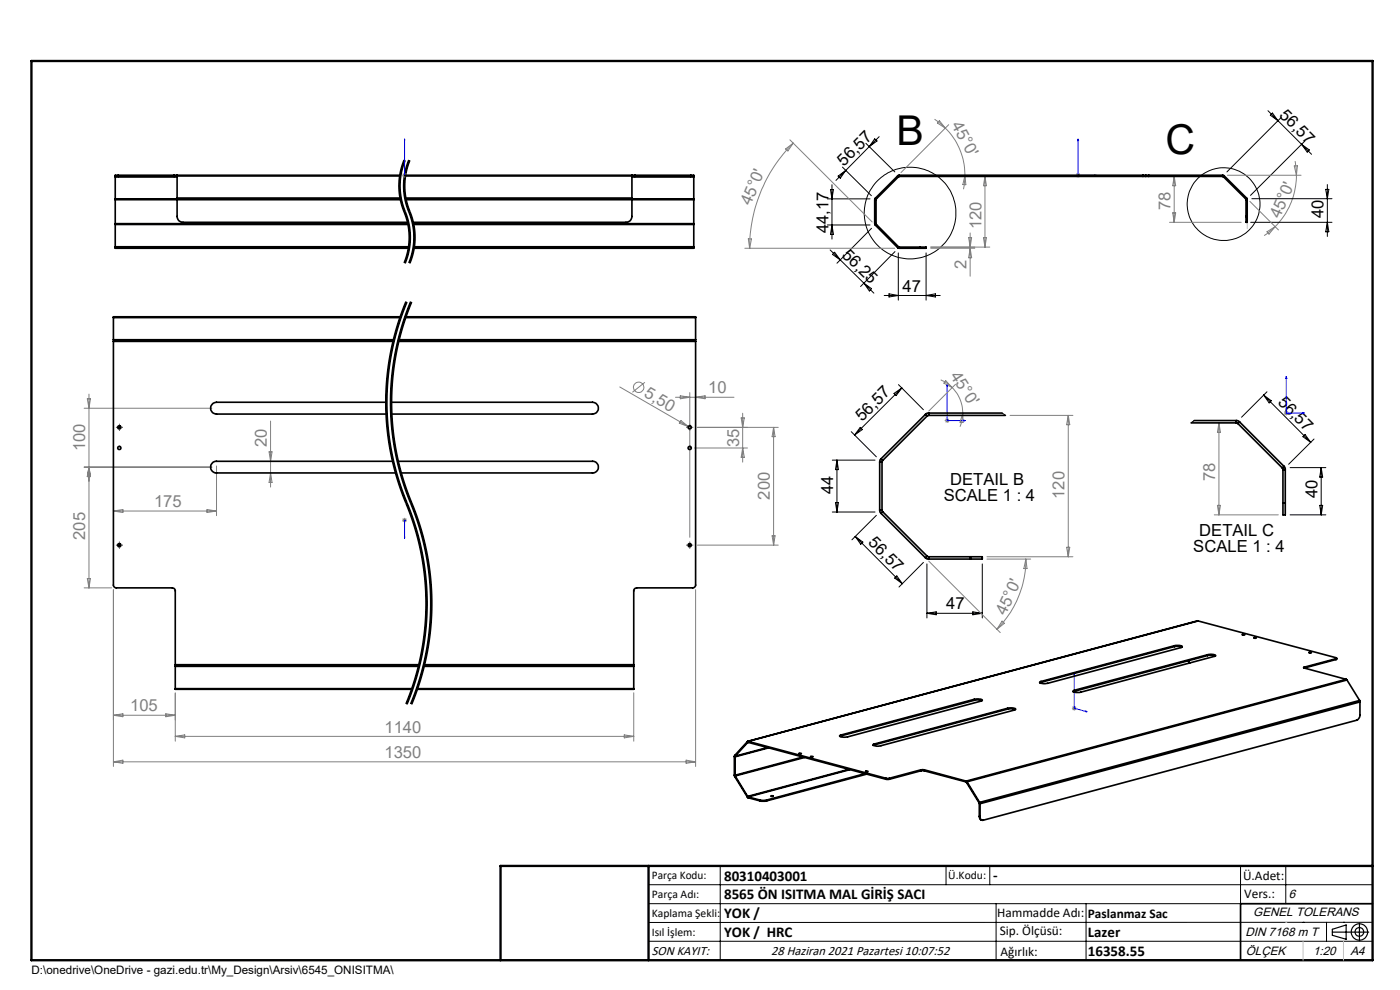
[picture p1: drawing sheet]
<svg xmlns="http://www.w3.org/2000/svg" width="297mm" height="210mm" viewBox="0 0 297 210" stroke-linecap="round" stroke-linejoin="round" font-family="sans-serif">
<g fill="none" stroke="#808080" stroke-width=".21">
<path d="M85.3 37.2h1M85.4 36.8l.8 .7M85.8 36.7v1M86.2 36.8l-.8 .7M166.7 31.6l1.6-1.2-1.2 1.6zM167.6 29.7l17.4 17.4M168.3 30.4a31.2 31.2 0 0 0-9.3 22.3M198.3 25.3l2.3 1.9M199.3 25.6l1.3 1.6-1.7-1.1zM200.6 27.2a14.1 14.1 0 0 1 4.1 10M201.3 26.4l-10.2 10.2M204.7 37.2l-.3 2.9"/>
<path d="M204.7 37.2l.2 2-.6-.1zM209 37.4v15M209 37.4l.3 2h-.7zM228.2 37.2h1M228.4 36.8l.7 .7M228.7 36.7v1M229.1 36.8l-.7 .7M249.1 37.4l.3 2h-.6zM249.1 37.4v9.8M260.4 37.2h15.6M274.6 35.2h.6l-.2 2zM274.7 34.2l.3 3"/>
<path d="M275 37.2a15.3 15.3 0 0 1-4.5 10.9M158 52.7h31.8M158.8 50.7h.6l-.4 2zM197.4 52.7h9.4M205.5 50.4h.6l-.3 2zM205.8 49.4v9.2M205.8 52.7l.3 2h-.6zM208.6 50.4h.7l-.3 2zM210 52.4h-12.6M248.1 47.2h15.2M248.8 45.1h.6l-.3 2.1zM265.1 42.7l6.1 6.1"/>
<path d="M268.8 49.2l1.7-1.1-1.3 1.6zM270.5 48.1l-2.3 1.9M17.9 99.1h27M17.9 86.6h27M18.5 84.6h.7l-.3 2zM18.9 83.6v41.1M18.9 99.1l.3 2h-.7zM45.9 98.8v10.6M57.1 95.8h.6l-.3 2.1zM57.4 89.3v14M131.5 82.1l14.5 8.4M136.8 81.1l-2.6 2.1"/>
<path d="M143.3 84.3h12.4M144.3 84l2 .3-2 .3zM144.5 89.2l1.5 1.3-1.9-.7zM146 90.5l.6 .3M146.3 83.3v30.7M147.3 95h11.3M147.6 84.3l2-.3v.6zM148 90.7h17.1M157.2 88.6h.7l-.3 2.1zM157.6 87.7v10.3M157.6 95l.3 2h-.7zM164.1 90.7v24.9"/>
<path d="M164.1 90.7l.3 1.9h-.6zM199.6 80.6l1.3 .7 1.1 .9M200.4 89.2h1M200.6 88.9l.7 .7M200.6 80.7l1.4 1.5-1.8-.9zM200.9 88.7v1M201.3 88.9l-.7 .7M202 82.2a7.6 7.6 0 0 1 2.3 5.4M202.7 81.5l-5.7 5.7M204.3 87.6l-.3 1.9-.3 1M204.3 87.6v2h-.6zM214.3 88.1h13.3"/>
<path d="M226.6 88.1v30M226.6 88.1l.3 2h-.6zM258.6 89.7v19.5M258.6 89.7l.3 2h-.6zM272.4 87.6h1M272.5 87.3l.7 .7M272.9 87.1v1M273.2 87.3l-.7 .7M24.1 108.4h21.8M24.1 108.4l2-.3v.6zM43.9 108.1l2 .3-2 .3zM57.4 100.3l.3 2h-.6z"/>
<path d="M85.3 110.3h1M85.4 110l.8 .7M85.8 109.8v1M86.2 110l-.8 .7M148 115.6h17.1M163.8 113.7h.6l-.3 1.9zM197 119l15.2 15.2M209.4 118.6h9.3M209.4 118.1h18.2M217.6 118.6a21.2 21.2 0 0 1-6.1 14.9M217.6 118.6l.3 2h-.7zM226.3 116.1h.6l-.3 2z"/>
<path d="M257.6 109.2h13.6M258.3 107.2h.6l-.3 2zM17.9 124.7h5.8M18.5 122.7h.7l-.3 2zM24.1 125.1v37.5M147.6 125.1v37.5M212.6 131.8l.5 .4-1.6 1.3zM24.1 151.7l2-.3v.6zM24.1 151.7h13.1M35.2 151.4l2 .3-2 .3zM37.2 147v10.2M37.2 156.2h97.2"/>
<path d="M37.2 156.2l2-.3v.6zM132.4 155.9l2 .3-2 .3zM134.4 147v10.2M227.4 150.2h1M227.5 149.9l.7 .7M227.9 149.7v1M228.2 149.9l-.7 .7M24.1 161.6l2-.4v.7zM24.1 161.6h123.5M145.6 161.2l2 .4-2 .3z"/>
<circle cx="135.5" cy="82.2" r="1.11"/>
</g>
<path d="M86.2 64a55.5 55.5 0 0 0 0 42.7M87.2 64a55.5 55.5 0 0 0 0 42.7M86.2 106.7a55.5 55.5 0 0 1 0 42.7M87.2 106.7a55.5 55.5 0 0 1 0 42.7" fill="none" stroke="#000" stroke-width=".21" stroke-dasharray="6.3 1.3 1.3 1.3" stroke-dashoffset="1.6" stroke-linecap="butt"/>
<g fill="none" stroke="#000" stroke-width=".21">
<path d="M84.9 39.7l.4 3.1M84.9 39.2v.5M85.3 36l-.4 3.2M85.6 35l-.3 1M85.7 33.9a14.7 14.7 0 0 0 .3 12.1M85.8 34a14.7 14.7 0 0 0 .4 11.9 14.2 14.2 0 0 1-.4 9.9M85.9 39.7l.4 3.1M85.9 39.2v.5M86 34l-.4 1M86.3 36l-.4 3.2M86.5 34.4a14.4 14.4 0 0 0 0 10.1M86.6 35l-.3 1"/>
<path d="M86.7 33.9l-.2 .5M86.8 34a14.7 14.7 0 0 0 .4 11.9 14.2 14.2 0 0 1-.4 9.9M87 34l-.4 1M176.5 39.2v11.5M177.8 37.4l1.6-1.2-1.1 1.6zM178.7 35.4l6.2 6.1M183.7 30.4l6.1 6.1M184.4 31.1l-7.1 7.2M185.6 29.4l.5 .5-1.7 1.2zM186.5 29l-2.1 2.1M269 23.5l7.1 7.1M269.9 24l1.2 1.6-1.6-1.2z"/>
<path d="M271.8 24.9l-11.5 11.6M276.1 30.6l2.1 2.1M276.1 30.6l1.7 1.2-.5 .5zM276.8 29.9l-11.5 11.5M281.6 39.1v11.1M85.3 42.8l.6 1.8M85.9 44.6l.1 .2zM86 44.8a14.4 14.4 0 0 1 0 11.1M86 46l.3 1M86.3 47l.4 3.1M86.3 53.7l-.6 2.1M86.3 42.8l.2 .5a16.1 16.1 0 0 1 1.4 9.5l-.9 3.1"/>
<path d="M86.5 44.5l.5 1.5M86.7 50.1v.5M86.7 50.6l-.4 3.2M87 46l.3 1M87.3 47l.4 3.1M87.3 53.7l-.6 2.1M87.7 50.1v.5M87.7 50.6l-.4 3.2M175.5 42.2h9.1M175.5 47.7h9.1M176.1 53l2.2 2.1M176.2 40.2h.6l-.3 2z"/>
<path d="M176.5 47.7l.3 2h-.6zM177.1 53.5l1.2 1.6-1.7-1.1zM178.3 55.1l5 5M184.9 48.4l-7.3 7.4M189.9 53.4l-7.3 7.4M190.6 53.6v10.1M196.5 53.6v10.1M265.3 47.2h17.3M265.6 42.1h17M281.2 40.2h.7l-.3 1.9zM281.6 47.2l.3 2h-.7zM82.9 76.3l-.6 5.3-.1 5.4"/>
<path d="M83.9 76.3l-.6 5.3-.1 5.4M84.6 68a55.6 55.6 0 0 0-2.8 17.9M85.6 68a55.6 55.6 0 0 0-2.8 17.9M85.7 64.9l-1.1 3.1M86.1 63.9l-.4 1M86.2 64a56 56 0 0 0 .8 44.7 55.5 55.5 0 0 1-.8 40.7M86.4 64.1l-2.1 6-1.4 6.2M86.7 64.9l-1.1 3.1M87.1 63.9l-.4 1M87.2 64a55.9 55.9 0 0 0 .8 44.7 55.5 55.5 0 0 1-.8 40.7M87.4 64.1a55.3 55.3 0 0 0-3.5 12.2M183.3 60.1l2.1 2.1"/>
<path d="M183.3 60.1l1.6 1.1-.5 .5zM187.6 62.7h11.9M188.6 62.3l2 .4-2 .3zM196.5 62.7l1.9-.4v.7zM25 90.7h.6M25.3 90.3v.7M81.8 85.9a57.4 57.4 0 0 0 5 22.8 55.3 55.3 0 0 1 3.4 15.6M82.2 87a55.2 55.2 0 0 0 4 19.1M82.8 85.9a57.4 57.4 0 0 0 5 22.8 55.3 55.3 0 0 1-.7 40.6M83.2 87a57.1 57.1 0 0 0 5 21.6l1 3.1 1.1 4.1M146 90.7h.6M146.3 90.3v.7"/>
<path d="M176.6 97.6h9M177.6 97.6v11M177.6 97.6l.3 2h-.7zM180.6 91.6l5.3 5.3M182.5 90.7l.5 .4-1.7 1.2zM189.7 83.5l1.6-1.2-1.2 1.6zM190.6 81.6l5.3 5.3M191.3 82.3l-10 10M268.1 83.8l10 10M268.1 83.8l1.6 1.2-.5 .5zM268.8 83.1l-5.4 5.4M273.7 99.2h7.6"/>
<path d="M276.9 92.2l1.2 1.6-1.7-1.2zM278.8 93.1l-5.4 5.4M280.3 99.2v10M280.3 99.2l.3 2h-.6zM25 115.6h.6M25.3 115.3v.6M86.2 106.1l.2 .5zM86.4 106.6a55.7 55.7 0 0 1 2.9 9.2M89.3 115.8l.8 4.2 .5 5.3M90.3 115.8l.8 4.2 .5 5.3M146 115.6h.6M146.3 115.3v.6"/>
<path d="M176.6 108.6h9M177.2 106.6h.7l-.3 2zM181.4 113.8l10 10M181.4 113.8l1.7 1.2-.5 .5zM185.9 109.3l-5.2 5.2M195.9 119.3l-5.2 5.2M196.6 119.6v11.5M208.4 119.6v11.5M273.7 109.2h7.6M280 107.2h.6l-.3 2zM90.2 124.3l.1 3.2-.1 4.3M90.2 131.8a55.3 55.3 0 0 1-4.1 17.5"/>
<path d="M90.6 125.4a55.7 55.7 0 0 1-4.2 24M91.6 125.4a55.7 55.7 0 0 1-4.2 24M189.8 122.6l.5-.4 1.1 1.6zM196.6 130.1h11.8M196.6 130.1l2-.3v.6zM206.4 129.8l2 .3-2 .3zM137.6 187.7h153.6M137.6 191.7h153.6M137.6 199.7h153.6M152.8 183.7v20M200.7 183.7v4M210 183.7v4"/>
<path d="M211.3 191.7v12M230.4 191.7v12M263.2 183.7v20M272.8 183.7v8M276.4 195.6h.1M281.4 195.6v4.1M285 195.6h.1M291.2 195.6l-153.6 .1"/>
<circle cx="193.1" cy="45.2" r="9.7"/>
<circle cx="259.6" cy="43.3" r="7.7"/>
</g>
<path d="M85.8 34a14.2 14.2 0 0 0 0 10.9M86.8 34a14.2 14.2 0 0 0 0 10.9M85.8 44.9a14.2 14.2 0 0 1 0 10.9M86.8 44.9a14.2 14.2 0 0 1 0 10.9" fill="none" stroke="#000" stroke-width=".21" stroke-dasharray="6.3 1.3 1.3 1.3" stroke-dashoffset="2.6" stroke-linecap="butt"/>
<g fill="none" stroke="#000" stroke-width=".25">
<path d="M282.6 197.7h7.8M282.6 197.1l3-.9v3l-3-.8zM288.4 195.8v3.8M106.2 203.7h185"/>
<circle cx="288.4" cy="197.7" r="1.74"/>
<circle cx="288.4" cy="197.7" r=".93"/>
</g>
<g fill="none" stroke="#00f" stroke-width=".21">
<path d="M85.8 37.1v.1zM85.8 29.5v.3v-.3M85.8 37.2h.1M85.8 29.5v7.7M228.7 29.5v7.7h3.9M228.7 29.5l.1 .3h-.2zM232.2 37.1l.4 .1h-.4zM272.9 79.9v7.7h3.8M272.9 79.9l.1 .4h-.2zM200.9 81.5v7.7h3.9M200.9 81.5l.1 .4h-.2zM204.4 89.1l.4 .1-.4 .1z"/>
<path d="M276.3 87.5l.4 .1-.4 .1zM85.8 114.2v-.4v.4M85.8 110.2v.2zM85.8 110.3h.1M85.8 110.3v3.9M227.9 142.8l.1 .4h-.2zM227.9 142.8v7.4l2.7 .8M230.4 150.8l.2 .2h-.2z"/>
</g>
<g fill="none" stroke="#000" stroke-width=".21" stroke-dasharray="15.2 1.3 1.3 1.3">
<path d="M24.7 90.6h.1M25.3 90h.1M25.3 91.3h.1M26 90.6h.1M145.7 90.6h.1M146.3 90h.1M146.3 91.3h.1M147 90.6h.1M24.7 115.6h.1M25.3 115h.1M25.3 116.3h.1M26 115.6h.1"/>
<path d="M145.7 115.6h.1M146.3 115h.1M146.3 116.3h.1M147 115.6h.1"/>
</g>
<path d="M291.2 191.7h-28v12" fill="none" stroke="#000" stroke-width=".35"/>
<path d="M6.7 12.9h284.5v190.8h-284.5zM137.6 183.7v20M291.2 183.7h-185v20" fill="none" stroke="#000" stroke-width=".5"/>
<path d="M190.4 37.3l.2-.2M190.8 37.1h-.2M259.4 37.1h.2M259.7 37.3l-.1-.2M185.6 47.4v.3M185.6 42.4v-.2M185.7 42l-.1 .2M190.4 52.5l.2 .1M190.8 52.6h-.2M264.6 44.9v3.6" fill="none" stroke="#c0c0c0" stroke-width=".21" stroke-dasharray="15.2 1.3 1.3 1.3"/>
<path d="M276.4 199.7v4M285 199.7v4" fill="none" stroke="#c0c0c0" stroke-width=".21"/>
<path d="M185.6 47.7l.1 .1M264.4 42l.2 .1M186.9 97.3l-.3 .3v.4M197 87.6h-.4l-.3 .3M262.3 89.2h.4l.3 .3M272.4 98.9l.3 .3v.4M186.6 108.2v.4l.3 .3M196.3 118.3l.3 .3h.4M272.8 195.6h.1" fill="none" stroke="#c0c0c0" stroke-width=".25"/>
<g fill="#00f">
<path d="M232.2 37.1l.4 .1h-.4zM228.7 29.5l.1 .3h-.2z"/>
<path d="M204.4 89.1l.4 .1-.4 .1zM200.9 81.5l.1 .4h-.2z"/>
<path d="M276.3 87.5l.4 .1-.4 .1zM272.9 79.9l.1 .4h-.2z"/>
<path d="M85.8 37.1v.1zM85.8 29.5v.3zM230.4 150.8l.2 .2h-.2zM227.9 142.8l.1 .4h-.2zM85.8 113.8v.4zM85.8 110.2v.2z"/>
</g>
<g fill="none" stroke="#000" stroke-width=".35">
<path d="M24.4 37.4h.7M24.4 37.4v.1M24.4 37.5h13.2M24.4 37.5v4.7M25.1 37.2h-.7v.2M25.1 37.2h11.8M25.1 37.4h11.8M25.1 37.2v.2M36.9 37.4h.7M36.9 37.2h.7M36.9 37.2v.2M37.6 37.2v.1"/>
<path d="M37.6 37.2h47.3M37.6 37.3h47.3M37.6 37.3v4.7M85.9 37.2h48.2M85.9 37.3h48.2M134.1 37.2v.1M134.1 37.4h.6M134.1 37.2h.6M134.1 37.3v4.7M134.1 37.5h13.1M134.7 37.2h11.8M134.7 37.4h11.8"/>
<path d="M134.7 37.2v.2M146.5 37.4h.7M146.5 37.2h.7v.2M146.5 37.2v.2M147.2 37.4v.1M147.2 37.5v4.7M190.4 37.3l.2 .2M190.4 37.3l-4.7 4.7M190.6 37.5l-4.7 4.7M190.8 37.4l-.2 .1M190.8 37.2l-.4 .1M190.8 37.2v.2"/>
<path d="M190.8 37.2h51.7M190.8 37.4h51.7M242.5 37.2h.6M242.5 37.4h.6M242.5 37.2v.2M243.1 37.2h.6M243.1 37.4h.6M243.1 37.2v.2M243.7 37.2h15.7M243.7 37.4h15.7M243.7 37.2v.2M259.4 37.4l.1 .1"/>
<path d="M259.4 37.2l.3 .1M259.4 37.2v.2M259.5 37.5l4.8 4.7M259.7 37.3l-.2 .2M259.7 37.3l4.7 4.7M24.4 52.4v.3h1.3M24.4 52.4h1.3M24.4 52.3v.1M24.4 47.4v.2M24.4 42.2v.2M24.4 47.4h62.2M24.4 42.4h60.6"/>
<path d="M24.4 52.3h62.4M24.4 42.2h13.2M24.4 47.6h62.2M24.4 42.4v5M24.4 47.6v4.7M25.7 52.4h61.1M25.7 52.7h61M25.7 52.4v.3M37.6 42v3.9a1.21 1.21 0 0 0 1.2 1.3h47.7M37.6 42h47.3M86 42h48.1M86 42.4h61.2"/>
<path d="M87.6 47.4h59.6M87.6 47.6h59.6M87.7 52.7h58.2M87.8 52.4h58.1M87.8 52.3h59.4M134.1 42v3.9a1.21 1.21 0 0 1-1.3 1.3h-45.2M134.1 42.2h13.1M145.9 52.4h1.3M145.9 52.4v.3M147.2 52.4v.3h-1.3M147.2 52.3v.1M147.2 47.4v.2"/>
<path d="M147.2 42.2v.2M147.2 42.4v5M147.2 47.6v4.7M185.6 47.4l.1 .4M185.6 47.4h.2M185.6 42.4h.2M185.6 42.4v5M185.7 42l-.1 .4M185.7 47.8l4.7 4.7M185.7 42l.2 .2M185.8 47.4l.1 .2M185.8 42.4v5"/>
<path d="M185.9 42.2l-.1 .2M185.9 47.6l-.2 .2M185.9 47.6l4.7 4.7M190.4 52.5l.4 .2M190.6 52.3l.2 .1M190.6 52.3l-.2 .2M190.8 52.4v.3M190.8 52.4h4.4M190.8 52.7h4.4M195.2 52.4h1.3v.3h-1.3M195.2 52.4v.3M264.3 42.2v.2"/>
<path d="M264.3 45.9v1.3h.3v-1.3M264.3 42.4h.3M264.3 45.9h.3M264.3 42.4v3.5M264.4 42l.2 .4M264.4 42l-.1 .2M264.6 42.4v3.5M24.1 72.4v51.7a.6 .6 0 0 0 .6 .6h11.8a.66 .66 0 0 1 .7 .6v15.7M24.1 72.1v.3M24.1 72.4h59.4M24.1 72.1h59.5M24.1 67.4h60.8"/>
<path d="M24.1 67.4v4.7M84.5 72.4h63.1M84.6 72.1h63M85 67.2h-60.9v.2M85.9 67.4h61.7M86 67.2h61.6v.2M147.6 72.4v51.7a.6 .6 0 0 1-.7 .6h-11.8a.66 .66 0 0 0-.7 .6v15.7M147.6 72.1v.3M147.6 67.4v4.7M82 85.3h-36.1a1.25 1.25 0 0 0-1.2 1.3 1.25 1.25 0 0 0 1.2 1.2h36.1M82.9 85.3h42.8a1.25 1.25 0 0 1 1.2 1.3 1.25 1.25 0 0 1-1.2 1.2h-42.7M83.4 97.9h-37.5a1.23 1.23 0 0 0-1.2 1.2 1.23 1.23 0 0 0 1.2 1.2h38.1"/>
<path d="M84.3 97.9h41.4a1.23 1.23 0 0 1 1.2 1.2 1.23 1.23 0 0 1-1.2 1.2h-40.7M186.6 98h.5M186.6 98v10.2M186.9 97.3l-.3 .7M186.9 97.3l.4 .4M187.1 98v10.2M187.3 97.7l-.2 .3M196.3 87.9l.4 .4M196.3 87.9l-9.4 9.4M196.7 88.3l-9.4 9.4M197 88.1l-.3 .2M197 87.6l-.7 .3"/>
<path d="M197 87.6v.5M197 87.6h15.6M197 88.1h16.3M252.7 89.7h9.6M253.3 89.2h9M262.3 89.7l.3 .1M262.3 89.2l.7 .3M262.3 89.2v.5M262.6 89.8l9.4 9.5M263 89.5l-.4 .3M263 89.5l9.4 9.4M272 99.3l.2 .3"/>
<path d="M272.2 99.6h.5M272.2 99.6v7.1M272.4 98.9l.3 .7M272.4 98.9l-.4 .4M272.7 99.6v7.1M186.6 108.2l.3 .7M186.6 108.2h.5M186.9 108.9l9.4 9.4M187.1 108.2l.2 .3M187.3 108.5l-.4 .4M187.3 108.5l9.4 9.5M196.3 118.3l.7 .3"/>
<path d="M196.7 118l.3 .1M196.7 118l-.4 .3M197 118.1v.5M197 118.1h8.9M197 118.6h8.9M205.9 118.1h2.5v.5h-2.5M205.9 118.1v.5M272.2 106.7v2.5h.5v-2.5M272.2 106.7h.5M249.1 137l.9-.1a.49 .49 0 0 1 .8 .4l-28.5 7.6-1 .1-.7-.2 .2-.2M249.1 137.2l.9-.1 .8 .2M249.1 137l-28.3 7.6"/>
<path d="M249.1 137.2l-28.3 7.5M249.1 137v.2M254.1 131.7h.1M254.2 131.7l29.2 7.8 .2 .1-.2 .1M254.2 131.7l-95.6 25.6M256.2 138.9l.9-.1a.57 .57 0 0 1 .8 .3l-28.6 7.7-.9 .1a.49 .49 0 0 1-.7-.4l.2-.1M256.2 139.1l1.1-.1 .5 .2M256.2 138.9l-28.3 7.5M256.2 139.1l-28.3 7.5M256.2 138.9v.2M263.5 134.6l.6 .1zM266 135.3h.5z"/>
<path d="M277.7 138.4l.5 .1zM283.4 139.7l-6.7 1.8M283.4 139.7v.2M283.4 139.9l-6.7 1.8M283.6 139.6l-.2 .3M37.2 141v.3M37.2 146.1v.1h50.2M37.2 141h51.7M37.2 141.3h51.7M37.2 146.1h50.3M37.2 141.3v4.8M88.5 146.1h45.9"/>
<path d="M89.9 141.3h44.5M90 141h44.4M134.4 141v.3M134.4 146.1v.1h-46M134.4 141.3v4.8M158.5 157.3l.1 .2M158.5 157.3l-2.6 3M158.6 157.5l-2.6 2.9M158.7 157.3h-.2M158.7 157.5h-.1M158.7 157.3l29.3 7.8M158.7 157.3v.2"/>
<path d="M158.7 157.5l29.3 7.8M162.8 158.6l-6.8 1.8M163.1 158.6l-7.2 1.9M169.5 159.8l.5 .1zM178.4 156.1l-.2 .1M178.4 155.9v.2M185.5 158l-.3 .1M185.5 157.8v.2M206.7 148.3h.9a.57 .57 0 0 1 .8 .3l-28.6 7.7-.9 .1a.67 .67 0 0 1-.8-.3l.3-.2M206.7 148.5l.7-.1 .9 .2M206.7 148.3l-28.3 7.6M206.7 148.3v.2"/>
<path d="M206.7 148.5l-28.3 7.6M213.7 150.2h1a.49 .49 0 0 1 .7 .3l-28.5 7.7-.9 .1-.8-.2v-.2l.3-.1M213.7 150.4l1-.1 .7 .2M213.7 150.2l-28.2 7.6M213.7 150.2v.2M213.7 150.4l-28.2 7.6M220.8 144.7l-.2 .1M220.8 144.6v.1M227.9 146.6l-.2 .1M227.9 146.4v.2M252.1 140.2l.3 .4M276.7 141.5l-.2 .1 .2 .1"/>
<path d="M276.7 141.7l8.9 2.4M276.7 141.5v.2M285.6 144.1l.2 .1M285.6 144.1l-80.6 21.6M285.8 144.2l-80.7 21.6M285.8 144.2l2.6 4.4M288.4 148.6l.1 .3M288.4 148.6l-80.6 21.6M288.5 148.9v2.7a1.23 1.23 0 0 1-.7 1.2l-79.2 21.2a.64 .64 0 0 1-.7-.8M288.5 148.9l-80.6 21.6M155.8 164.4l.1 .3M155.8 160.5h.1"/>
<path d="M155.8 164.4l.1 .1M155.8 160.5v3.9M155.9 160.3l-.1 .2M155.9 160.3l.1 .1M155.9 164.7l2.6 4.3M155.9 164.5l.1 .1M155.9 160.5v4M156 160.4l-.1 .1M156 164.6l-.1 .1M156 164.6l2.6 4.3M158.5 169l.2 .2M158.6 168.9l.1 .1"/>
<path d="M158.6 168.9l-.1 .1M158.7 169v.2M158.7 169l2.5 .7M158.7 169.2l2.5 .7M161.2 169.7h1.4M161.2 169.9h1.4M161.2 169.7v.2M162.6 169.7v.2M163.5 168.8l.5 .1zM170.4 160.6l-14.5 3.9M170.7 160.7l-14.7 3.9M171.9 160.5h.6z"/>
<path d="M180.1 163.2l-21.5 5.7M180.3 163.3l-21.6 5.7M183.5 164.1l-20.9 5.6M183.6 163.6h.6zM183.9 164.2l-21.3 5.7M188 165.1h.7M188 165.3h.7M188 165.1v.2M188.7 165.1v.2M195.4 163.3h.7M195.4 163.5h.7M195.4 163.3l-6.7 1.8"/>
<path d="M195.4 163.3v.2M195.4 163.5l-6.7 1.8M196.1 163.3l8.9 2.4M196.1 163.3v.2M196.1 163.5l8.9 2.4M205 165.9v.1M205 165.7l.1 .1M205 165.7v.2M205 166l2.7 4.3M205.1 165.8l2.7 4.4M205.1 165.8l-.1 .2M207.7 170.3l.1 .2"/>
<path d="M207.8 173.2a.69 .69 0 0 0 .6 .8M207.8 170.5h.1M207.8 173.2h.1M207.8 170.5v2.7M207.8 170.2l.1 .3M207.8 170.2l-.1 .1M207.9 170.5v2.7"/>
<circle cx="25.3" cy="90.7" r=".34"/>
<circle cx="25.3" cy="95" r=".34"/>
<circle cx="146.3" cy="90.7" r=".34"/>
<circle cx="146.3" cy="95" r=".34"/>
<circle cx="25.3" cy="115.6" r=".35"/>
<circle cx="146.3" cy="115.6" r=".35"/>
</g>
<path d="M212.6 87.6l.7 .5M253.3 89.2l-.6 .5" fill="none" stroke="#000" stroke-width=".21"/>
<g font-size="8.7">
<text x="190.2" y="30.8">B</text>
<text x="247.3" y="32.8">C</text>
</g>
<g font-size="3.5" fill="#808080">
<text x="201.8" y="26.5" transform="rotate(61 201.8 26.5)">45°0'</text>
<text x="159.2" y="43.8" transform="rotate(-67 159.2 43.8)">45°0'</text>
<text x="248.3" y="44.5" transform="rotate(-90 248.3 44.5)">78</text>
<text x="271.5" y="46.5" transform="rotate(-67 271.5 46.5)">45°0'</text>
<text x="208.2" y="48.7" transform="rotate(-90 208.2 48.7)">120</text>
<text x="205" y="57" transform="rotate(-90 205 57)">2</text>
<text x="150.2" y="83.5">10</text>
<text x="201.5" y="79.7" transform="rotate(57 201.5 79.7)">45°0'</text>
<text x="136.5" y="84.1" transform="rotate(30 136.5 84.1)">5,50</text>
<text x="18.1" y="95.8" transform="rotate(-90 18.1 95.8)">100</text>
<text x="56.6" y="94.8" transform="rotate(-90 56.6 94.8)">20</text>
<text x="156.8" y="94.8" transform="rotate(-90 156.8 94.8)">35</text>
<text x="32.7" y="107.6">175</text>
<text x="163.3" y="106" transform="rotate(-90 163.3 106)">200</text>
<text x="225.8" y="105.8" transform="rotate(-90 225.8 105.8)">120</text>
<text x="257.8" y="102" transform="rotate(-90 257.8 102)">78</text>
<text x="18.1" y="114.5" transform="rotate(-90 18.1 114.5)">205</text>
<text x="213.3" y="130.7" transform="rotate(-65 213.3 130.7)">45°0'</text>
<text x="27.6" y="150.9">105</text>
<text x="81.6" y="155.4">1140</text>
<text x="81.6" y="160.8">1350</text>
</g>
<g font-size="3.5">
<text x="271.3" y="24.6" transform="rotate(45 271.3 24.6)">56,57</text>
<text x="179" y="35.4" transform="rotate(-45 179 35.4)">56,57</text>
<text x="280.8" y="46.2" transform="rotate(-90 280.8 46.2)">40</text>
<text x="175.7" y="49.5" transform="rotate(-90 175.7 49.5)">44,17</text>
<text x="178.5" y="54.2" transform="rotate(45 178.5 54.2)">56,25</text>
<text x="191.5" y="61.9">47</text>
<text x="182.9" y="89.6" transform="rotate(-45 182.9 89.6)">56,57</text>
<text x="270.9" y="85.5" transform="rotate(45 270.9 85.5)">56,57</text>
<text x="176.8" y="104.8" transform="rotate(-90 176.8 104.8)">44</text>
<text x="200.2" y="106.4">SCALE 1 : 4</text>
<text x="201.6" y="102.8">DETAIL B</text>
<text x="279.5" y="105.7" transform="rotate(-90 279.5 105.7)">40</text>
<text x="254.4" y="113.6">DETAIL C</text>
<text x="184" y="115.2" transform="rotate(45 184 115.2)">56,57</text>
<text x="253.2" y="117.2">SCALE 1 : 4</text>
<text x="200.7" y="129.3">47</text>
</g>
<g font-size="3.2">
<text x="153.6" y="186.8">80310403001</text>
<text x="153.6" y="190.8">8565 ÖN ISITMA MAL GİRİŞ SACI</text>
<text x="210.7" y="186.6">-</text>
<text x="153.6" y="194.8">YOK /</text>
<text x="153.6" y="198.8">YOK / HRC</text>
<text x="230.8" y="198.7">Lazer</text>
<text x="230.8" y="202.8">16358.55</text>
</g>
<g font-size="2.8">
<text x="263.7" y="186.7">Ü.Adet:</text>
<text x="263.9" y="190.5">Vers.:</text>
<text x="211.5" y="194.5">Hammadde Adı:</text>
<text x="230.8" y="194.7">Paslanmaz Sac</text>
<text x="138.3" y="202.6">SON KAYIT:</text>
<text x="163.6" y="202.6">28 Haziran 2021 Pazartesi 10:07:52</text>
<text x="212.1" y="198.4">Sip. Ölçüsü:</text>
<text x="212.2" y="202.7">Ağırlık:</text>
</g>
<g font-size="2.6">
<text x="273.4" y="190.4">6</text>
<text x="265.9" y="194.4">GENEL TOLERANS</text>
<text x="264.2" y="198.5">DIN 7168 m T</text>
<text x="264.3" y="202.6">ÖLÇEK</text>
<text x="278.5" y="202.6">1:20</text>
<text x="286.5" y="202.6">A4</text>
</g>
<g font-size="2.5">
<text x="138.3" y="186.4">Parça Kodu:</text>
<text x="138.3" y="190.5">Parça Adı:</text>
<text x="201.2" y="186.5">Ü.Kodu:</text>
<text x="138.3" y="194.5">Kaplama Şekli:</text>
<text x="138.3" y="198.6">Isıl İşlem:</text>
<text x="6.7" y="206.7">D:\onedrive\OneDrive - gazi.edu.tr\My_Design\Arsiv\6545_ONISITMA\</text>
</g>
</svg>
